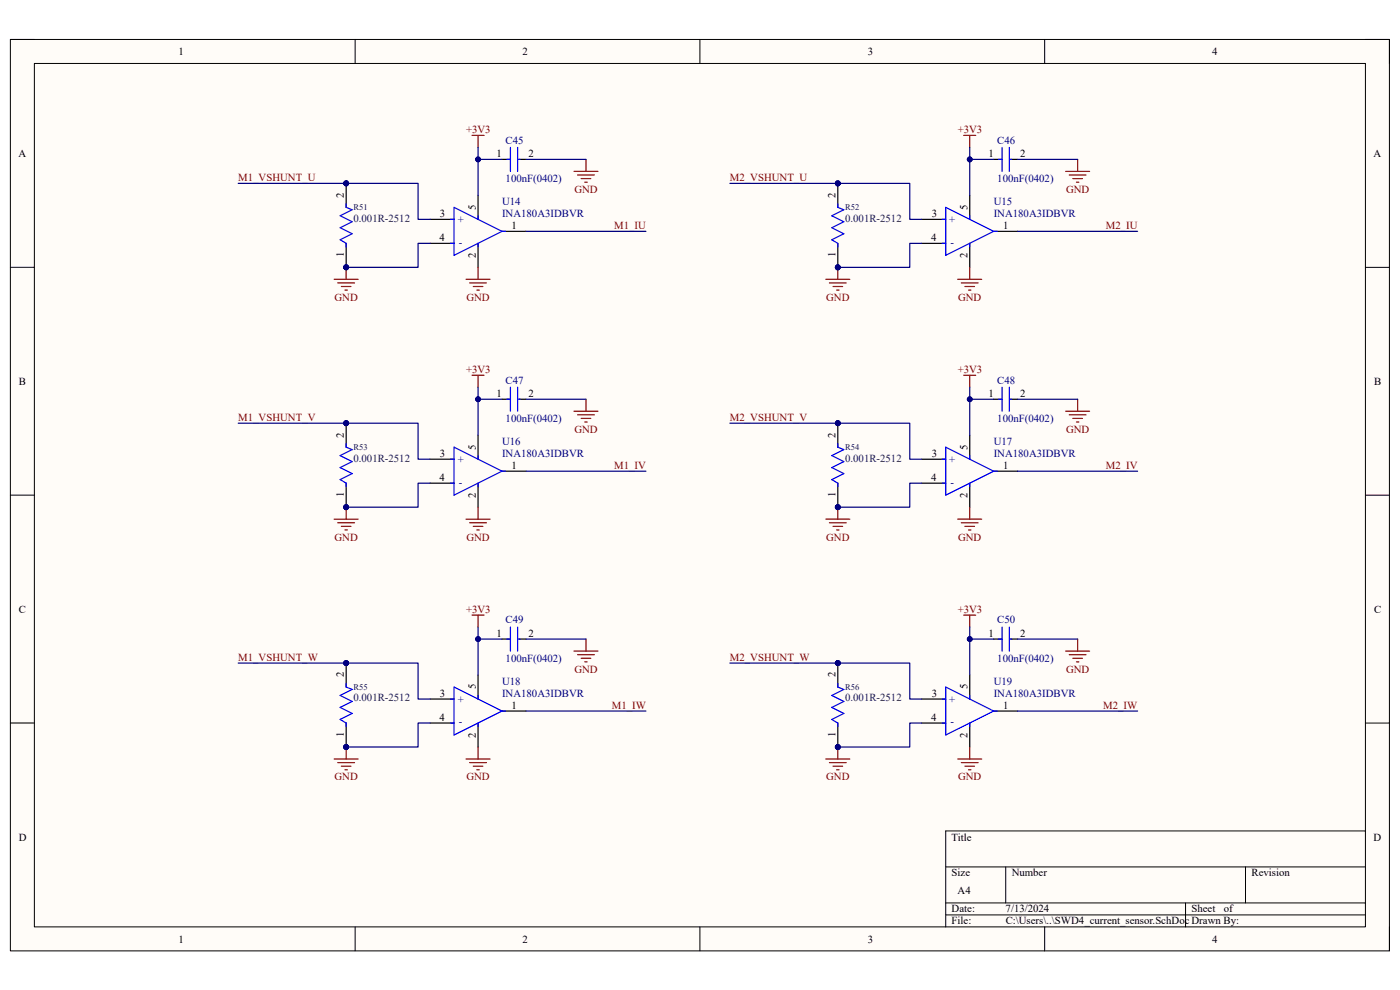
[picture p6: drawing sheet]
<svg xmlns="http://www.w3.org/2000/svg" width="297mm" height="210mm" viewBox="0 0 297 210" stroke-linecap="round" stroke-linejoin="round" font-family="sans-serif">
<path d="M2.2 8.4h292.6v193.3h-292.6z" fill-rule="evenodd" fill="#fffcf8"/>
<path d="M2.2 8.4h292.6v193.3h-292.6z" fill="none" stroke="#000" stroke-width=".21"/>
<path d="M7.3 13.5h282.4v183.1h-282.4z" fill-rule="evenodd" fill="#fffcf8"/>
<g fill="none" stroke="#000" stroke-width=".21">
<path d="M2.2 8.4h5.1M7.3 13.5h282.4v183.1h-282.4zM75.3 8.4v5.1M148.5 8.4v5.1M221.6 8.4v5.1M289.7 8.4h5.1v5.1M2.2 56.7h5.1M289.7 56.7h5.1M2.2 105h5.1M289.7 105.1h5.1M2.2 153.4h5.1M289.7 153.4h5.1"/>
<path d="M289.7 176.3h-89.1v20.3M75.3 196.6v5.1M148.5 196.6v5.1M200.6 183.9h89.1M200.6 191.5h89.1M200.6 194.1h89.1M213.4 183.9v7.6M221.6 196.6v5.1M251.5 191.5v5.1M264.2 183.9v7.6M294.8 196.6v5.1"/>
</g>
<path d="M106.5 33.8h1.8M110.1 33.8h1.5M91.2 46.5h5.1M91.2 51.6h5.1M101.4 41.4v5.1M101.4 51.6v5.1M106.5 49.1h5.1" fill="none" stroke="#000" stroke-width=".25"/>
<path d="M107.5 33.8h.8M108.3 31.3v5.1M109.8 31.3v5.1M110.1 33.8h.2M95.6 46.5h.7M95.6 51.6h.7M96.3 44l10.2 5.1-10.2 5.1zM101.4 45.8v.7M101.4 51.6v.8M106.5 49.1h.8" fill="none" stroke="#00f" stroke-width=".25"/>
<path d="M100.1 28.7h2.6M101.4 28.7v2.6M121.8 36.4h5.1M122.5 37.1h3.6M123.3 37.9h2M124.1 38.6h.5M124.3 33.8v2.6M98.9 59.3h5.1M101.4 56.7v2.6M99.6 60h3.6M100.4 60.8h2M101.2 61.5h.5" fill="none" stroke="#800000" stroke-width=".25"/>
<circle cx="73.4" cy="56.7" r=".51" fill="#000080"/>
<circle cx="73.4" cy="56.7" r=".51" fill="none" stroke="#000080" stroke-width=".21"/>
<circle cx="73.4" cy="38.9" r=".51" fill="#000080"/>
<circle cx="73.4" cy="38.9" r=".51" fill="none" stroke="#000080" stroke-width=".21"/>
<path d="M73.4 51.6v5.1" fill="none" stroke="#000" stroke-width=".25"/>
<circle cx="73.4" cy="56.7" r=".51" fill="#000080"/>
<circle cx="73.4" cy="56.7" r=".51" fill="none" stroke="#000080" stroke-width=".21"/>
<path d="M73.4 38.9v5.1" fill="none" stroke="#000" stroke-width=".25"/>
<circle cx="73.4" cy="38.9" r=".51" fill="#000080"/>
<circle cx="73.4" cy="38.9" r=".51" fill="none" stroke="#000080" stroke-width=".21"/>
<path d="M73.4 43.2v.8l1.3 .5-2.5 1.3 2.5 1.2-2.5 1.3 2.5 1.3-2.5 1.3 1.2 .7v.8" fill="none" stroke="#00f" stroke-width=".25"/>
<path d="M70.9 59.3h5.1M73.4 56.7v2.6M71.7 60h3.5M72.4 60.8h2.1M73.2 61.5h.5" fill="none" stroke="#800000" stroke-width=".25"/>
<circle cx="73.4" cy="56.7" r=".51" fill="#000080"/>
<circle cx="73.4" cy="56.7" r=".51" fill="none" stroke="#000080" stroke-width=".21"/>
<path d="M91.2 97.4h5.1M101.4 92.3v5.1M106.5 100h5.1M106.5 84.7h1.8M110.1 84.7h1.5M91.2 102.5h5.1M101.4 102.5v5.1" fill="none" stroke="#000" stroke-width=".25"/>
<path d="M95.6 97.4h.7M96.3 94.9l10.2 5.1-10.2 5zM101.4 96.7v.7M106.5 100h.8M107.5 84.7h.8M108.3 82.1v5.1M109.8 82.1v5.1M110.1 84.7h.2M95.6 102.5h.7M101.4 102.5v.8" fill="none" stroke="#00f" stroke-width=".25"/>
<path d="M100.1 79.6h2.6M101.4 79.6v2.5M121.8 87.2h5.1M122.5 88h3.6M123.3 88.8h2M124.1 89.5h.5M124.3 84.7v2.5M98.9 110.1h5.1M99.6 110.9h3.6M100.4 111.7h2M101.2 112.4h.5M101.4 107.6v2.5" fill="none" stroke="#800000" stroke-width=".25"/>
<circle cx="73.4" cy="107.6" r=".51" fill="#000080"/>
<circle cx="73.4" cy="107.6" r=".51" fill="none" stroke="#000080" stroke-width=".21"/>
<circle cx="73.4" cy="89.8" r=".51" fill="#000080"/>
<circle cx="73.4" cy="89.8" r=".51" fill="none" stroke="#000080" stroke-width=".21"/>
<path d="M73.4 102.5v5.1" fill="none" stroke="#000" stroke-width=".25"/>
<circle cx="73.4" cy="107.6" r=".51" fill="#000080"/>
<circle cx="73.4" cy="107.6" r=".51" fill="none" stroke="#000080" stroke-width=".21"/>
<path d="M73.4 89.8v5.1" fill="none" stroke="#000" stroke-width=".25"/>
<circle cx="73.4" cy="89.8" r=".51" fill="#000080"/>
<circle cx="73.4" cy="89.8" r=".51" fill="none" stroke="#000080" stroke-width=".21"/>
<path d="M73.4 94.1v.8l1.3 .5-2.5 1.3 2.5 1.2-2.5 1.3 2.5 1.3-2.5 1.2 1.2 .8v.8" fill="none" stroke="#00f" stroke-width=".25"/>
<path d="M70.9 110.1h5.1M71.7 110.9h3.5M72.4 111.7h2.1M73.2 112.4h.5M73.4 107.6v2.5" fill="none" stroke="#800000" stroke-width=".25"/>
<circle cx="73.4" cy="107.6" r=".51" fill="#000080"/>
<circle cx="73.4" cy="107.6" r=".51" fill="none" stroke="#000080" stroke-width=".21"/>
<path d="M106.5 135.6h1.8M110.1 135.6h1.5M91.2 148.3h5.1M91.2 153.4h5.1M101.4 143.2v5.1M101.4 153.4v5.1M106.5 150.8h5.1" fill="none" stroke="#000" stroke-width=".25"/>
<path d="M107.5 135.6h.8M108.3 133v5.1M109.8 133v5.1M110.1 135.6h.2M95.6 148.3h.7M95.6 153.4h.7M96.3 145.7l10.2 5.1-10.2 5.1zM101.4 147.5v.8M101.4 153.4v.7M106.5 150.8h.8" fill="none" stroke="#00f" stroke-width=".25"/>
<path d="M100.1 130.5h2.6M101.4 130.5v2.5M121.8 138.1h5.1M122.5 138.9h3.6M123.3 139.6h2M124.3 135.6v2.5M101.4 158.5v2.5M124.1 140.4h.5M98.9 161h5.1M99.6 161.8h3.6M100.4 162.5h2M101.2 163.3h.5" fill="none" stroke="#800000" stroke-width=".25"/>
<circle cx="73.4" cy="158.5" r=".51" fill="#000080"/>
<circle cx="73.4" cy="158.5" r=".51" fill="none" stroke="#000080" stroke-width=".21"/>
<circle cx="73.4" cy="140.7" r=".51" fill="#000080"/>
<circle cx="73.4" cy="140.7" r=".51" fill="none" stroke="#000080" stroke-width=".21"/>
<path d="M73.4 153.4v5.1" fill="none" stroke="#000" stroke-width=".25"/>
<circle cx="73.4" cy="158.5" r=".51" fill="#000080"/>
<circle cx="73.4" cy="158.5" r=".51" fill="none" stroke="#000080" stroke-width=".21"/>
<path d="M73.4 140.7v5" fill="none" stroke="#000" stroke-width=".25"/>
<circle cx="73.4" cy="140.7" r=".51" fill="#000080"/>
<circle cx="73.4" cy="140.7" r=".51" fill="none" stroke="#000080" stroke-width=".21"/>
<path d="M73.4 145v.7l1.3 .6-2.5 1.2 2.5 1.3-2.5 1.3 2.5 1.2-2.5 1.3 1.2 .8v.7" fill="none" stroke="#00f" stroke-width=".25"/>
<path d="M73.4 158.5v2.5M70.9 161h5.1M71.7 161.8h3.5M72.4 162.5h2.1M73.2 163.3h.5" fill="none" stroke="#800000" stroke-width=".25"/>
<circle cx="73.4" cy="158.5" r=".51" fill="#000080"/>
<circle cx="73.4" cy="158.5" r=".51" fill="none" stroke="#000080" stroke-width=".21"/>
<path d="M210.8 33.8h1.8M214.4 33.8h1.5M195.5 46.5h5.1M195.5 51.6h5.1M205.7 41.4v5.1M205.7 51.6v5.1M210.8 49.1h5.1" fill="none" stroke="#000" stroke-width=".25"/>
<path d="M211.8 33.8h.8M212.6 31.3v5.1M214.1 31.3v5.1M214.4 33.8h.2M199.9 46.5h.7M199.9 51.6h.7M200.6 44l10.2 5.1-10.2 5.1zM205.7 45.8v.7M205.7 51.6v.8M210.8 49.1h.8" fill="none" stroke="#00f" stroke-width=".25"/>
<path d="M204.4 28.7h2.6M205.7 28.7v2.6M226.1 36.4h5.1M226.8 37.1h3.6M227.6 37.9h2M228.4 38.7h.5M228.6 33.8v2.6M203.2 59.3h5.1M205.7 56.7v2.6M203.9 60h3.6M204.7 60.8h2M205.5 61.5h.5" fill="none" stroke="#800000" stroke-width=".25"/>
<circle cx="177.7" cy="56.7" r=".51" fill="#000080"/>
<circle cx="177.7" cy="56.7" r=".51" fill="none" stroke="#000080" stroke-width=".21"/>
<circle cx="177.7" cy="38.9" r=".51" fill="#000080"/>
<circle cx="177.7" cy="38.9" r=".51" fill="none" stroke="#000080" stroke-width=".21"/>
<path d="M177.7 51.6v5.1" fill="none" stroke="#000" stroke-width=".25"/>
<circle cx="177.7" cy="56.7" r=".51" fill="#000080"/>
<circle cx="177.7" cy="56.7" r=".51" fill="none" stroke="#000080" stroke-width=".21"/>
<path d="M177.7 38.9v5.1" fill="none" stroke="#000" stroke-width=".25"/>
<circle cx="177.7" cy="38.9" r=".51" fill="#000080"/>
<circle cx="177.7" cy="38.9" r=".51" fill="none" stroke="#000080" stroke-width=".21"/>
<path d="M177.7 43.2v.8l1.3 .5-2.5 1.3 2.5 1.2-2.5 1.3 2.5 1.3-2.5 1.3 1.2 .7v.8" fill="none" stroke="#00f" stroke-width=".25"/>
<path d="M175.2 59.3h5.1M177.7 56.7v2.6M176 60h3.5M176.7 60.8h2.1M177.5 61.5h.5" fill="none" stroke="#800000" stroke-width=".25"/>
<circle cx="177.7" cy="56.7" r=".51" fill="#000080"/>
<circle cx="177.7" cy="56.7" r=".51" fill="none" stroke="#000080" stroke-width=".21"/>
<path d="M195.5 97.4h5.1M205.7 92.3v5.1M210.8 100h5.1M210.8 84.7h1.8M214.4 84.7h1.5M195.5 102.5h5.1M205.7 102.5v5.1" fill="none" stroke="#000" stroke-width=".25"/>
<path d="M199.9 97.4h.7M200.6 94.9l10.2 5.1-10.2 5.1zM205.7 96.6v.8M210.8 100h.8M211.8 84.7h.8M212.6 82.1v5.1M214.1 82.1v5.1M214.4 84.7h.2M199.9 102.5h.7M205.7 102.5v.8" fill="none" stroke="#00f" stroke-width=".25"/>
<path d="M204.4 79.6h2.6M205.7 79.6v2.5M226.1 87.2h5.1M226.8 88h3.6M227.6 88.8h2M228.4 89.5h.5M228.6 84.7v2.5M203.2 110.1h5.1M203.9 110.9h3.6M204.7 111.7h2M205.5 112.4h.5M205.7 107.6v2.5" fill="none" stroke="#800000" stroke-width=".25"/>
<circle cx="177.7" cy="107.6" r=".51" fill="#000080"/>
<circle cx="177.7" cy="107.6" r=".51" fill="none" stroke="#000080" stroke-width=".21"/>
<circle cx="177.7" cy="89.8" r=".51" fill="#000080"/>
<circle cx="177.7" cy="89.8" r=".51" fill="none" stroke="#000080" stroke-width=".21"/>
<path d="M177.7 102.5v5.1" fill="none" stroke="#000" stroke-width=".25"/>
<circle cx="177.7" cy="107.6" r=".51" fill="#000080"/>
<circle cx="177.7" cy="107.6" r=".51" fill="none" stroke="#000080" stroke-width=".21"/>
<path d="M177.7 89.8v5.1" fill="none" stroke="#000" stroke-width=".25"/>
<circle cx="177.7" cy="89.8" r=".51" fill="#000080"/>
<circle cx="177.7" cy="89.8" r=".51" fill="none" stroke="#000080" stroke-width=".21"/>
<path d="M177.7 94.1v.8l1.3 .5-2.5 1.2 2.5 1.3-2.5 1.3 2.5 1.3-2.5 1.2 1.2 .8v.8" fill="none" stroke="#00f" stroke-width=".25"/>
<path d="M175.2 110.1h5.1M176 110.9h3.5M176.7 111.7h2.1M177.5 112.4h.5M177.7 107.6v2.5" fill="none" stroke="#800000" stroke-width=".25"/>
<circle cx="177.7" cy="107.6" r=".51" fill="#000080"/>
<circle cx="177.7" cy="107.6" r=".51" fill="none" stroke="#000080" stroke-width=".21"/>
<path d="M210.8 135.6h1.8M214.4 135.6h1.5M195.5 148.3h5.1M195.5 153.4h5.1M205.7 143.2v5.1M205.7 153.4v5.1M210.8 150.8h5.1" fill="none" stroke="#000" stroke-width=".25"/>
<path d="M211.8 135.6h.8M212.6 133v5.1M214.1 133v5.1M214.4 135.6h.2M199.9 148.3h.7M199.9 153.4h.7M200.6 145.8l10.2 5-10.2 5.1zM205.7 147.5v.8M205.7 153.4v.7M210.8 150.8h.8" fill="none" stroke="#00f" stroke-width=".25"/>
<path d="M204.4 130.5h2.6M205.7 130.5v2.5M226.1 138.1h5.1M226.8 138.9h3.6M227.6 139.6h2M228.6 135.6v2.5M205.7 158.5v2.5M228.4 140.4h.5M203.2 161h5.1M203.9 161.8h3.6M204.7 162.5h2M205.5 163.3h.5" fill="none" stroke="#800000" stroke-width=".25"/>
<circle cx="177.7" cy="158.5" r=".51" fill="#000080"/>
<circle cx="177.7" cy="158.5" r=".51" fill="none" stroke="#000080" stroke-width=".21"/>
<circle cx="177.7" cy="140.7" r=".51" fill="#000080"/>
<circle cx="177.7" cy="140.7" r=".51" fill="none" stroke="#000080" stroke-width=".21"/>
<path d="M177.7 153.4v5.1" fill="none" stroke="#000" stroke-width=".25"/>
<circle cx="177.7" cy="158.5" r=".51" fill="#000080"/>
<circle cx="177.7" cy="158.5" r=".51" fill="none" stroke="#000080" stroke-width=".21"/>
<path d="M177.7 140.7v5.1" fill="none" stroke="#000" stroke-width=".25"/>
<circle cx="177.7" cy="140.7" r=".51" fill="#000080"/>
<circle cx="177.7" cy="140.7" r=".51" fill="none" stroke="#000080" stroke-width=".21"/>
<path d="M177.7 145v.8l1.3 .5-2.5 1.2 2.5 1.3-2.5 1.3 2.5 1.3-2.5 1.2 1.2 .8v.7" fill="none" stroke="#00f" stroke-width=".25"/>
<path d="M177.7 158.5v2.5M175.2 161h5.1M176 161.8h3.5M176.7 162.5h2.1M177.5 163.3h.5" fill="none" stroke="#800000" stroke-width=".25"/>
<circle cx="177.7" cy="158.5" r=".51" fill="#000080"/>
<circle cx="177.7" cy="158.5" r=".51" fill="none" stroke="#000080" stroke-width=".21"/>
<path d="M101.4 33.8h5.1M111.6 33.8h12.7" fill="none" stroke="#000080" stroke-width=".25"/>
<circle cx="101.4" cy="33.8" r=".51" fill="#000080"/>
<circle cx="101.4" cy="33.8" r=".51" fill="none" stroke="#000080" stroke-width=".21"/>
<path d="M101.4 31.3v10.1" fill="none" stroke="#000080" stroke-width=".25"/>
<circle cx="101.4" cy="33.8" r=".51" fill="#000080"/>
<circle cx="101.4" cy="33.8" r=".51" fill="none" stroke="#000080" stroke-width=".21"/>
<path d="M73.4 38.9h15.3v7.6h2.5" fill="none" stroke="#000080" stroke-width=".25"/>
<circle cx="73.4" cy="38.9" r=".51" fill="#000080"/>
<circle cx="73.4" cy="38.9" r=".51" fill="none" stroke="#000080" stroke-width=".21"/>
<path d="M91.2 51.6h-2.5v5.1h-15.3" fill="none" stroke="#000080" stroke-width=".25"/>
<circle cx="73.4" cy="56.7" r=".51" fill="#000080"/>
<circle cx="73.4" cy="56.7" r=".51" fill="none" stroke="#000080" stroke-width=".21"/>
<path d="M50.5 38.9h22.9" fill="none" stroke="#000080" stroke-width=".25"/>
<circle cx="73.4" cy="38.9" r=".51" fill="#000080"/>
<circle cx="73.4" cy="38.9" r=".51" fill="none" stroke="#000080" stroke-width=".21"/>
<path d="M111.6 49.1h25.4M101.4 84.7h5.1M111.6 84.7h12.7" fill="none" stroke="#000080" stroke-width=".25"/>
<circle cx="101.4" cy="84.7" r=".51" fill="#000080"/>
<circle cx="101.4" cy="84.7" r=".51" fill="none" stroke="#000080" stroke-width=".21"/>
<path d="M101.4 82.1v10.2" fill="none" stroke="#000080" stroke-width=".25"/>
<circle cx="101.4" cy="84.7" r=".51" fill="#000080"/>
<circle cx="101.4" cy="84.7" r=".51" fill="none" stroke="#000080" stroke-width=".21"/>
<path d="M73.4 89.8h15.3v7.6h2.5" fill="none" stroke="#000080" stroke-width=".25"/>
<circle cx="73.4" cy="89.8" r=".51" fill="#000080"/>
<circle cx="73.4" cy="89.8" r=".51" fill="none" stroke="#000080" stroke-width=".21"/>
<path d="M91.2 102.5h-2.5v5.1h-15.3" fill="none" stroke="#000080" stroke-width=".25"/>
<circle cx="73.4" cy="107.6" r=".51" fill="#000080"/>
<circle cx="73.4" cy="107.6" r=".51" fill="none" stroke="#000080" stroke-width=".21"/>
<path d="M50.5 89.8h22.9" fill="none" stroke="#000080" stroke-width=".25"/>
<circle cx="73.4" cy="89.8" r=".51" fill="#000080"/>
<circle cx="73.4" cy="89.8" r=".51" fill="none" stroke="#000080" stroke-width=".21"/>
<path d="M111.6 100h25.4M101.4 135.6h5.1M111.6 135.6h12.7" fill="none" stroke="#000080" stroke-width=".25"/>
<circle cx="101.4" cy="135.6" r=".51" fill="#000080"/>
<circle cx="101.4" cy="135.6" r=".51" fill="none" stroke="#000080" stroke-width=".21"/>
<path d="M101.4 133v10.2" fill="none" stroke="#000080" stroke-width=".25"/>
<circle cx="101.4" cy="135.6" r=".51" fill="#000080"/>
<circle cx="101.4" cy="135.6" r=".51" fill="none" stroke="#000080" stroke-width=".21"/>
<path d="M73.4 140.7h15.3v7.6h2.5" fill="none" stroke="#000080" stroke-width=".25"/>
<circle cx="73.4" cy="140.7" r=".51" fill="#000080"/>
<circle cx="73.4" cy="140.7" r=".51" fill="none" stroke="#000080" stroke-width=".21"/>
<path d="M91.2 153.4h-2.5v5.1h-15.3" fill="none" stroke="#000080" stroke-width=".25"/>
<circle cx="73.4" cy="158.5" r=".51" fill="#000080"/>
<circle cx="73.4" cy="158.5" r=".51" fill="none" stroke="#000080" stroke-width=".21"/>
<path d="M50.5 140.7h22.9" fill="none" stroke="#000080" stroke-width=".25"/>
<circle cx="73.4" cy="140.7" r=".51" fill="#000080"/>
<circle cx="73.4" cy="140.7" r=".51" fill="none" stroke="#000080" stroke-width=".21"/>
<path d="M205.7 33.8h5.1M215.9 33.8h12.7M111.6 150.8h25.4" fill="none" stroke="#000080" stroke-width=".25"/>
<circle cx="205.7" cy="33.8" r=".51" fill="#000080"/>
<circle cx="205.7" cy="33.8" r=".51" fill="none" stroke="#000080" stroke-width=".21"/>
<path d="M205.7 31.3v10.1" fill="none" stroke="#000080" stroke-width=".25"/>
<circle cx="205.7" cy="33.8" r=".51" fill="#000080"/>
<circle cx="205.7" cy="33.8" r=".51" fill="none" stroke="#000080" stroke-width=".21"/>
<path d="M177.7 38.9h15.3v7.6h2.5" fill="none" stroke="#000080" stroke-width=".25"/>
<circle cx="177.7" cy="38.9" r=".51" fill="#000080"/>
<circle cx="177.7" cy="38.9" r=".51" fill="none" stroke="#000080" stroke-width=".21"/>
<path d="M195.5 51.6h-2.5v5.1h-15.3" fill="none" stroke="#000080" stroke-width=".25"/>
<circle cx="177.7" cy="56.7" r=".51" fill="#000080"/>
<circle cx="177.7" cy="56.7" r=".51" fill="none" stroke="#000080" stroke-width=".21"/>
<path d="M154.8 38.9h22.9" fill="none" stroke="#000080" stroke-width=".25"/>
<circle cx="177.7" cy="38.9" r=".51" fill="#000080"/>
<circle cx="177.7" cy="38.9" r=".51" fill="none" stroke="#000080" stroke-width=".21"/>
<path d="M215.9 49.1h25.4M205.7 84.7h5.1M215.9 84.7h12.7" fill="none" stroke="#000080" stroke-width=".25"/>
<circle cx="205.7" cy="84.7" r=".51" fill="#000080"/>
<circle cx="205.7" cy="84.7" r=".51" fill="none" stroke="#000080" stroke-width=".21"/>
<path d="M205.7 82.1v10.2" fill="none" stroke="#000080" stroke-width=".25"/>
<circle cx="205.7" cy="84.7" r=".51" fill="#000080"/>
<circle cx="205.7" cy="84.7" r=".51" fill="none" stroke="#000080" stroke-width=".21"/>
<path d="M177.7 89.8h15.3v7.6h2.5" fill="none" stroke="#000080" stroke-width=".25"/>
<circle cx="177.7" cy="89.8" r=".51" fill="#000080"/>
<circle cx="177.7" cy="89.8" r=".51" fill="none" stroke="#000080" stroke-width=".21"/>
<path d="M195.5 102.5h-2.5v5.1h-15.3" fill="none" stroke="#000080" stroke-width=".25"/>
<circle cx="177.7" cy="107.6" r=".51" fill="#000080"/>
<circle cx="177.7" cy="107.6" r=".51" fill="none" stroke="#000080" stroke-width=".21"/>
<path d="M154.8 89.8h22.9" fill="none" stroke="#000080" stroke-width=".25"/>
<circle cx="177.7" cy="89.8" r=".51" fill="#000080"/>
<circle cx="177.7" cy="89.8" r=".51" fill="none" stroke="#000080" stroke-width=".21"/>
<path d="M215.9 100h25.4M205.7 135.6h5.1M215.9 135.6h12.7" fill="none" stroke="#000080" stroke-width=".25"/>
<circle cx="205.7" cy="135.6" r=".51" fill="#000080"/>
<circle cx="205.7" cy="135.6" r=".51" fill="none" stroke="#000080" stroke-width=".21"/>
<path d="M205.7 133v10.2" fill="none" stroke="#000080" stroke-width=".25"/>
<circle cx="205.7" cy="135.6" r=".51" fill="#000080"/>
<circle cx="205.7" cy="135.6" r=".51" fill="none" stroke="#000080" stroke-width=".21"/>
<path d="M177.7 140.7h15.3v7.6h2.5" fill="none" stroke="#000080" stroke-width=".25"/>
<circle cx="177.7" cy="140.7" r=".51" fill="#000080"/>
<circle cx="177.7" cy="140.7" r=".51" fill="none" stroke="#000080" stroke-width=".21"/>
<path d="M195.5 153.4h-2.5v5.1h-15.3" fill="none" stroke="#000080" stroke-width=".25"/>
<circle cx="177.7" cy="158.5" r=".51" fill="#000080"/>
<circle cx="177.7" cy="158.5" r=".51" fill="none" stroke="#000080" stroke-width=".21"/>
<path d="M154.8 140.7h22.9" fill="none" stroke="#000080" stroke-width=".25"/>
<circle cx="177.7" cy="140.7" r=".51" fill="#000080"/>
<circle cx="177.7" cy="140.7" r=".51" fill="none" stroke="#000080" stroke-width=".21"/>
<path d="M215.9 150.8h25.4" fill="none" stroke="#000080" stroke-width=".25"/>
<g font-size="2.3">
<text x="37.9" y="11.7">1</text>
<text x="110.9" y="11.7">2</text>
<text x="184.1" y="11.7">3</text>
<text x="257.1" y="11.7">4</text>
<text x="3.9" y="33.3">A</text>
<text x="105.4" y="33.3">1</text>
<text x="112.1" y="33.3">2</text>
<text x="209.7" y="33.3">1</text>
<text x="216.4" y="33.3">2</text>
<text x="291.4" y="33.3">A</text>
<text x="72.9" y="42" transform="rotate(-90 72.9 42)">2</text>
<text x="177.2" y="42" transform="rotate(-90 177.2 42)">2</text>
<text x="93.3" y="46">3</text>
<text x="100.9" y="44.5" transform="rotate(-90 100.9 44.5)">5</text>
<text x="197.7" y="46">3</text>
<text x="205.2" y="44.5" transform="rotate(-90 205.2 44.5)">5</text>
<text x="93.2" y="51.1">4</text>
<text x="108.5" y="48.6">1</text>
<text x="197.5" y="51.1">4</text>
<text x="212.9" y="48.6">1</text>
<text x="72.9" y="54.5" transform="rotate(-90 72.9 54.5)">1</text>
<text x="100.9" y="54.7" transform="rotate(-90 100.9 54.7)">2</text>
<text x="177.2" y="54.5" transform="rotate(-90 177.2 54.5)">1</text>
<text x="205.2" y="54.7" transform="rotate(-90 205.2 54.7)">2</text>
<text x="4" y="81.6">B</text>
<text x="291.5" y="81.6">B</text>
<text x="105.4" y="84.2">1</text>
<text x="112.1" y="84.2">2</text>
<text x="209.7" y="84.2">1</text>
<text x="216.4" y="84.2">2</text>
<text x="72.9" y="92.8" transform="rotate(-90 72.9 92.8)">2</text>
<text x="100.9" y="95.4" transform="rotate(-90 100.9 95.4)">5</text>
<text x="177.2" y="92.8" transform="rotate(-90 177.2 92.8)">2</text>
<text x="205.2" y="95.4" transform="rotate(-90 205.2 95.4)">5</text>
<text x="93.2" y="102">4</text>
<text x="93.3" y="96.9">3</text>
<text x="108.5" y="99.4">1</text>
<text x="197.5" y="102">4</text>
<text x="197.7" y="96.9">3</text>
<text x="212.9" y="99.4">1</text>
<text x="72.9" y="105.4" transform="rotate(-90 72.9 105.4)">1</text>
<text x="100.9" y="105.6" transform="rotate(-90 100.9 105.6)">2</text>
<text x="177.2" y="105.4" transform="rotate(-90 177.2 105.4)">1</text>
<text x="205.2" y="105.6" transform="rotate(-90 205.2 105.6)">2</text>
<text x="4" y="130">C</text>
<text x="291.5" y="130">C</text>
<text x="105.4" y="135">1</text>
<text x="112.1" y="135">2</text>
<text x="209.7" y="135">1</text>
<text x="216.4" y="135">2</text>
<text x="72.9" y="143.7" transform="rotate(-90 72.9 143.7)">2</text>
<text x="177.2" y="143.7" transform="rotate(-90 177.2 143.7)">2</text>
<text x="93.3" y="147.8">3</text>
<text x="100.9" y="146.3" transform="rotate(-90 100.9 146.3)">5</text>
<text x="197.7" y="147.8">3</text>
<text x="205.2" y="146.3" transform="rotate(-90 205.2 146.3)">5</text>
<text x="93.2" y="152.9">4</text>
<text x="108.5" y="150.3">1</text>
<text x="197.5" y="152.9">4</text>
<text x="212.9" y="150.3">1</text>
<text x="72.9" y="156.3" transform="rotate(-90 72.9 156.3)">1</text>
<text x="100.9" y="156.5" transform="rotate(-90 100.9 156.5)">2</text>
<text x="177.2" y="156.3" transform="rotate(-90 177.2 156.3)">1</text>
<text x="205.2" y="156.5" transform="rotate(-90 205.2 156.5)">2</text>
<text x="4" y="178.3">D</text>
<text x="201.9" y="178.3">Title</text>
<text x="291.4" y="178.3">D</text>
<text x="201.9" y="185.9">Size</text>
<text x="214.6" y="185.9">Number</text>
<text x="265.5" y="185.9">Revision</text>
<text x="203.2" y="189.7">A4</text>
<text x="201.9" y="193.5">Date:</text>
<text x="201.9" y="196.1">File:</text>
<text x="213.3" y="193.5">7/13/2024</text>
<text x="213.4" y="196.1">C:\Users\..\SWD4_current_sensor.SchDoc Drawn By:</text>
<text x="252.8" y="193.5">Sheet</text>
<text x="259.6" y="193.5">of</text>
<text x="37.9" y="199.9">1</text>
<text x="110.9" y="199.9">2</text>
<text x="184.1" y="199.9">3</text>
<text x="257.1" y="199.9">4</text>
</g>
<g font-size="2.3" fill="#800000">
<text x="98.9" y="28.2">+3V3</text>
<text x="203.2" y="28.2">+3V3</text>
<text x="50.5" y="38.4">M1_VSHUNT_U</text>
<text x="121.9" y="40.9">GND</text>
<text x="154.9" y="38.4">M2_VSHUNT_U</text>
<text x="226.2" y="40.9">GND</text>
<text x="130.3" y="48.6">M1_IU</text>
<text x="234.6" y="48.6">M2_IU</text>
<text x="71" y="63.8">GND</text>
<text x="99" y="63.8">GND</text>
<text x="175.3" y="63.8">GND</text>
<text x="203.3" y="63.8">GND</text>
<text x="98.9" y="79.1">+3V3</text>
<text x="203.2" y="79.1">+3V3</text>
<text x="50.5" y="89.3">M1_VSHUNT_V</text>
<text x="154.9" y="89.3">M2_VSHUNT_V</text>
<text x="121.9" y="91.8">GND</text>
<text x="226.2" y="91.8">GND</text>
<text x="130.3" y="99.4">M1_IV</text>
<text x="234.6" y="99.4">M2_IV</text>
<text x="71" y="114.7">GND</text>
<text x="99" y="114.7">GND</text>
<text x="175.3" y="114.7">GND</text>
<text x="203.3" y="114.7">GND</text>
<text x="98.9" y="130">+3V3</text>
<text x="203.2" y="130">+3V3</text>
<text x="50.5" y="140.1">M1_VSHUNT_W</text>
<text x="121.9" y="142.7">GND</text>
<text x="154.9" y="140.1">M2_VSHUNT_W</text>
<text x="226.2" y="142.7">GND</text>
<text x="129.8" y="150.3">M1_IW</text>
<text x="234.1" y="150.3">M2_IW</text>
<text x="71" y="165.6">GND</text>
<text x="99" y="165.6">GND</text>
<text x="175.3" y="165.6">GND</text>
<text x="203.3" y="165.6">GND</text>
</g>
<g font-size="2.3" fill="#000080">
<text x="107.3" y="30.5">C45</text>
<text x="211.6" y="30.5">C46</text>
<text x="107.3" y="38.7">100nF(0402)</text>
<text x="211.6" y="38.7">100nF(0402)</text>
<text x="97.1" y="47.3">+</text>
<text x="106.5" y="43.5">U14</text>
<text x="106.5" y="46">INA180A3IDBVR</text>
<text x="201.4" y="47.3">+</text>
<text x="210.8" y="43.5">U15</text>
<text x="210.8" y="46">INA180A3IDBVR</text>
<text x="97.4" y="52.1">-</text>
<text x="201.6" y="52.1">-</text>
<text x="107.3" y="81.4">C47</text>
<text x="211.6" y="81.4">C48</text>
<text x="107.3" y="89.5">100nF(0402)</text>
<text x="211.6" y="89.5">100nF(0402)</text>
<text x="106.5" y="94.4">U16</text>
<text x="210.8" y="94.4">U17</text>
<text x="97.1" y="98.2">+</text>
<text x="106.5" y="96.9">INA180A3IDBVR</text>
<text x="201.4" y="98.2">+</text>
<text x="210.8" y="96.9">INA180A3IDBVR</text>
<text x="97.4" y="103">-</text>
<text x="201.6" y="103">-</text>
<text x="107.3" y="132.2">C49</text>
<text x="211.6" y="132.2">C50</text>
<text x="107.3" y="140.4">100nF(0402)</text>
<text x="211.6" y="140.4">100nF(0402)</text>
<text x="97.1" y="149.1">+</text>
<text x="106.5" y="145.2">U18</text>
<text x="106.5" y="147.8">INA180A3IDBVR</text>
<text x="201.4" y="149.1">+</text>
<text x="210.8" y="145.2">U19</text>
<text x="210.8" y="147.8">INA180A3IDBVR</text>
<text x="97.4" y="153.9">-</text>
<text x="201.6" y="153.9">-</text>
</g>
<g font-size="2.3" fill="#20124d">
<text x="75" y="47">0.001R-2512</text>
<text x="179.3" y="47">0.001R-2512</text>
<text x="75" y="97.9">0.001R-2512</text>
<text x="179.3" y="97.9">0.001R-2512</text>
<text x="75" y="148.8">0.001R-2512</text>
<text x="179.3" y="148.8">0.001R-2512</text>
</g>
<g font-size="1.8" fill="#20124d">
<text x="75" y="44.6">R51</text>
<text x="179.3" y="44.6">R52</text>
<text x="75" y="95.5">R53</text>
<text x="179.3" y="95.5">R54</text>
<text x="75" y="146.3">R55</text>
<text x="179.3" y="146.3">R56</text>
</g>
</svg>
